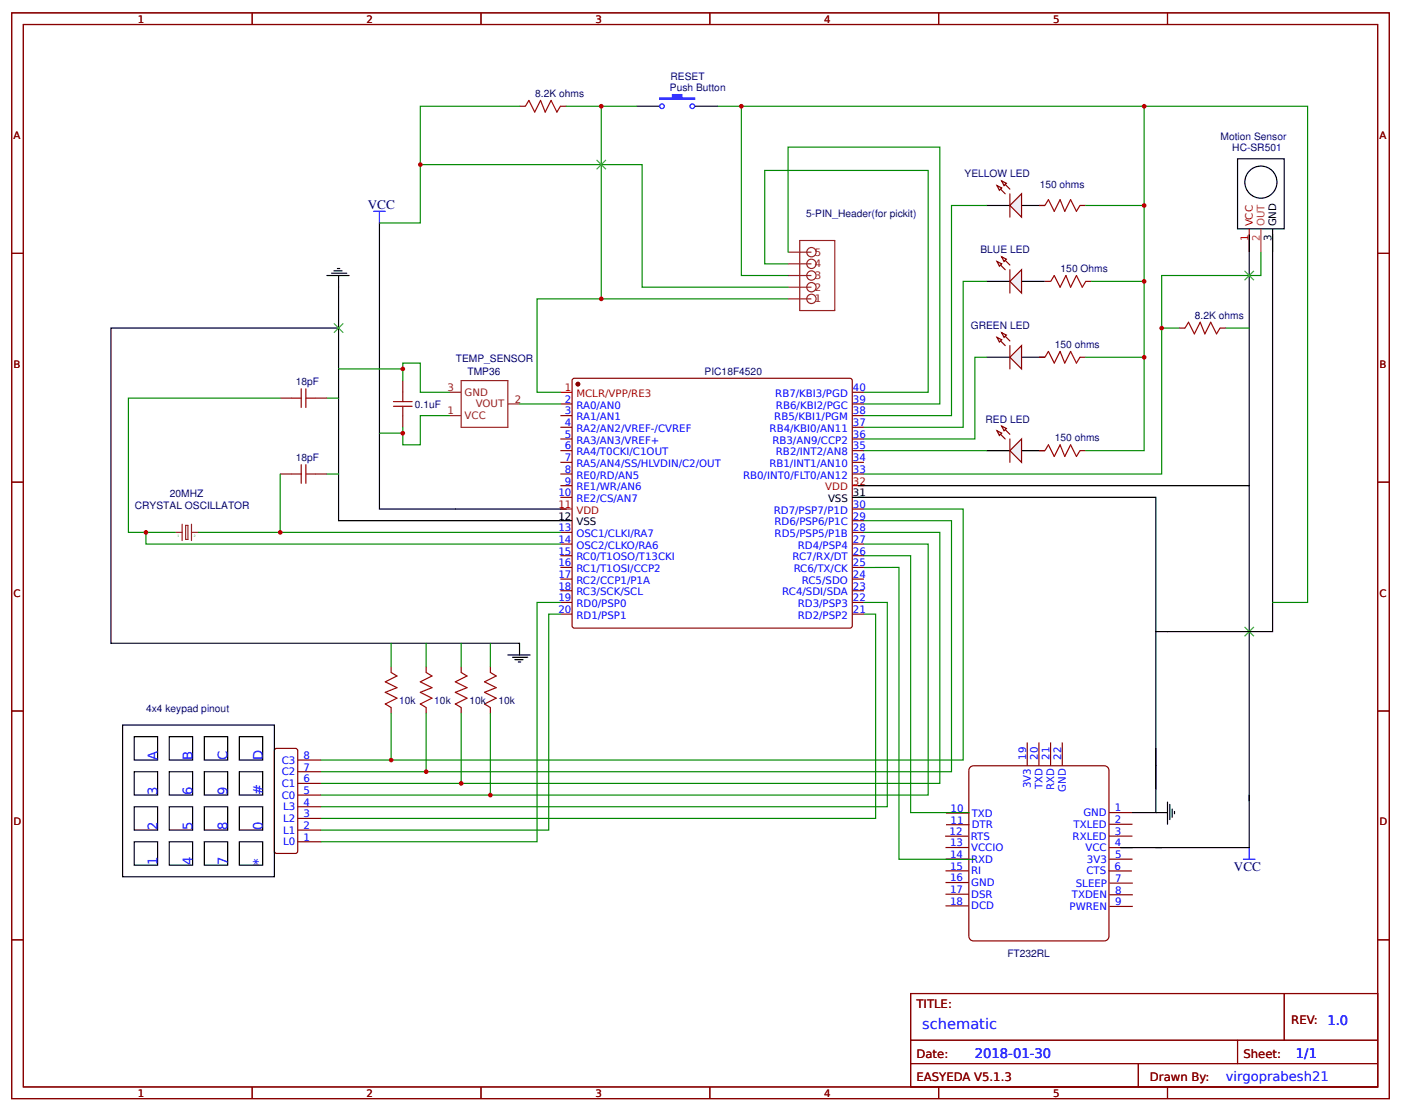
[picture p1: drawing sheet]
<svg xmlns="http://www.w3.org/2000/svg" width="320mm" height="254mm" viewBox="0 0 320 254" stroke-linecap="round" stroke-linejoin="round" font-family="sans-serif">
<circle cx="132" cy="87.7" r=".4" fill="#800" stroke="#800" stroke-width=".27"/>
<g fill="none" stroke="#800" stroke-width=".27">
<path d="M128 92.3h2.7M128 94.9h2.7M128 97.6h2.7M130.9 86.5h63.5l.3 .4-.1 56.3-.4 .3-63.3-.1-.2-.4v-56.1zM194.7 92.3h2.7M194.7 94.9h2.7M194.7 97.6h2.7M194.7 89.6h2.7M128 100.3h2.7M128 102.9h2.7M128 105.6h2.7M128 108.3h2.7"/>
<path d="M128 110.9h2.7M128 113.6h2.7M194.7 100.3h2.7M194.7 102.9h2.7M194.7 105.6h2.7M194.7 108.3h2.7M194.7 118.9h2.7M194.7 116.3h2.7M128 121.6h2.7M128 124.3h2.7M128 126.9h2.7M128 129.6h2.7"/>
<path d="M128 132.3h2.7M128 134.9h2.7M128 137.6h2.7M194.7 121.6h2.7M194.7 124.3h2.7M194.7 126.9h2.7M194.7 129.6h2.7M194.7 132.3h2.7M194.7 134.9h2.7M194.7 137.6h2.7M128 140.3h2.7M194.7 140.3h2.7"/>
</g>
<path d="M128 89.6h2.7M128 116.3h2.7M194.7 110.9h2.7" fill="none" stroke="#f00" stroke-width=".27"/>
<path d="M128 118.9h2.7M194.7 113.6h2.7" fill="none" stroke="#000" stroke-width=".27"/>
<path d="M221.5 175.4l.9-.5h29.9a1.06 1.06 0 0 1 1 1.1v37.9a1.07 1.07 0 0 1-1 1h-29.9a1.06 1.06 0 0 1-1.1-1v-37.9z" fill="#fff" stroke="#800000" stroke-width=".27"/>
<g fill="none" stroke="#800" stroke-width=".27">
<path d="M62.7 171.2l.5-.2h4.3l.4 .2 .1 .3v22.9l-.1 .3-.4 .3h-4.3l-.3-.1-.2-.5zM68 179h5.3M68 176.3h5.3M68 173.6h5.3M234.7 169.6v5.3M237.3 169.6v5.3M240 169.6v5.3M242.7 169.6v5.3M68 192.3h5.3M68 189.6h5.3M68 187h5.3M68 184.3h5.3"/>
<path d="M68 181.6h5.3M215.9 191h5.3M216 196.3h5.3M216 193.6h5.3M216 198.9h5.3M216.1 185.7h5.3M216.1 188.4h5.3M253.2 199h5.4M253.4 191h5.3M253.4 185.6h5.3M253.4 188.3h5.3M253.4 193.6h5.3"/>
<path d="M253.4 196.3h5.3M216 201.6h5.3M216 204.3h5.3M216 206.9h5.3M253.4 201.7h5.4M253.4 204.4h5.4M253.4 207.1h5.4"/>
</g>
<g fill="none" stroke="#8d2323" stroke-width=".27">
<path d="M180 57.6h5.4M182.7 54.9h8v16h-8zM180 60.3h5.4M180 62.9h5.4M180 65.6h5.4M180 68.3h5.4M102.7 94.9h2.6M102.7 89.6h2.6M105.3 86.9h10.7v10.7h-10.7zM116 92.3h2.7"/>
<circle cx="185.4" cy="57.6" r="1.07"/>
<circle cx="185.4" cy="62.9" r="1.07"/>
<circle cx="185.4" cy="65.6" r="1.07"/>
<circle cx="185.4" cy="68.3" r="1.07"/>
<circle cx="185.4" cy="60.3" r="1.07"/>
</g>
<g fill="none" stroke="#000" stroke-width=".27">
<path d="M282.7 36.3h10.7v16h-10.7zM225.4 46.9h5.3M233.4 46.9h5.3M290.7 52.3v5.3M28 165.6h34.7v34.7h-34.7zM30.7 176.3h5.3v5.3h-5.3zM30.7 168.3h5.3v5.3h-5.3zM38.7 176.3h5.3v5.3h-5.3zM38.7 168.3h5.3v5.3h-5.3zM46.7 176.3h5.3v5.3h-5.3zM46.7 168.3h5.3v5.3h-5.3zM54.7 168.3h5.3v5.3h-5.3z"/>
<path d="M54.7 176.3h5.3v5.3h-5.3zM30.7 192.3h5.3v5.3h-5.3zM30.7 184.3h5.3v5.3h-5.3zM38.7 192.3h5.3v5.3h-5.3zM38.7 184.3h5.3v5.3h-5.3zM46.7 192.3h5.3v5.3h-5.3zM46.7 184.3h5.3v5.3h-5.3zM54.7 184.3h5.3v5.3h-5.3zM54.7 192.3h5.3v5.3h-5.3z"/>
<circle cx="288" cy="41.6" r="3.7"/>
</g>
<path d="M285.4 52.3v5.3" fill="none" stroke="#f00" stroke-width=".27"/>
<path d="M288 52.3v5.3" fill="none" stroke="#f60" stroke-width=".27"/>
<path d="M197.4 126.9h10.6v58.7h13.4M197.4 129.6h8v66.7h17.3" fill="none" stroke="#080" stroke-width=".27"/>
<path d="M230.7 46.9l2.7-2.6v5.3z" fill="#efefef" stroke="#800" stroke-width=".27"/>
<path d="M227.8 42.4l1.8 1.9M228.8 41.3l1.9 1.9" fill="none" stroke="#800" stroke-width=".27"/>
<g fill="#efefef" stroke="#800" stroke-width=".27">
<path d="M227.8 42.4l1 .5-.5 .6z"/>
<path d="M228.8 41.3l1.1 .6-.5 .5z"/>
</g>
<path d="M230.7 44.3v5.3" fill="none" stroke="#800" stroke-width=".27"/>
<path d="M225.4 64.3h5.3M233.4 64.3h5.3" fill="none" stroke="#000" stroke-width=".27"/>
<path d="M230.7 64.3l2.7-2.7v5.3z" fill="#efefef" stroke="#800" stroke-width=".27"/>
<path d="M227.8 59.7l1.8 1.9M228.8 58.7l1.9 1.8" fill="none" stroke="#800" stroke-width=".27"/>
<g fill="#efefef" stroke="#800" stroke-width=".27">
<path d="M227.8 59.7l1 .6-.5 .5z"/>
<path d="M228.8 58.7l1.1 .5-.5 .5z"/>
</g>
<path d="M230.7 61.6v5.3" fill="none" stroke="#800" stroke-width=".27"/>
<path d="M225.4 102.9h5.3M233.4 102.9h5.3" fill="none" stroke="#000" stroke-width=".27"/>
<path d="M230.7 102.9l2.7-2.6v5.3z" fill="#efefef" stroke="#800" stroke-width=".27"/>
<path d="M227.8 98.4l1.8 1.9M228.8 97.3l1.9 1.9" fill="none" stroke="#800" stroke-width=".27"/>
<g fill="#efefef" stroke="#800" stroke-width=".27">
<path d="M227.8 98.4l1 .5-.5 .6z"/>
<path d="M228.8 97.3l1.1 .6-.5 .5z"/>
</g>
<path d="M230.7 100.3v5.3" fill="none" stroke="#800" stroke-width=".27"/>
<path d="M225.4 81.6h5.3M233.4 81.6h5.3" fill="none" stroke="#000" stroke-width=".27"/>
<path d="M230.7 81.6l2.7-2.7v5.4z" fill="#efefef" stroke="#800" stroke-width=".27"/>
<path d="M227.8 77.1l1.8 1.8M228.8 76l1.9 1.9" fill="none" stroke="#800" stroke-width=".27"/>
<g fill="#efefef" stroke="#800" stroke-width=".27">
<path d="M227.8 77.1l1 .5-.5 .5z"/>
<path d="M228.8 76l1.1 .5-.5 .6z"/>
</g>
<path d="M237.4 46.9h1.3M246.7 46.9h1.3M230.7 78.9v5.4M269.4 74.9h1.3M278.7 74.9h1.3" fill="none" stroke="#800" stroke-width=".27"/>
<path d="M285.4 53.6v57.3M196 113.6h68v61.4M196 110.9h89.4v72.1M264 144.3h2.7M264 171v9.3M264 185.6h2.7M266.7 183.2v5.1M267.2 183.8v3.4M267.8 184.8v1.9M268.3 185.4v.5" fill="none" stroke="#000" stroke-width=".27"/>
<path d="M284 196.3h2.7M285.4 193.6v2.7" fill="none" stroke="#00f" stroke-width=".27"/>
<path d="M238.7 46.9l.8-1.3 1.3 2.7 1.4-2.7 1 2.7 1.4-2.7 1.3 2.7 .8-1.4M270.7 74.9l.8-1.3 1.3 2.7 1.4-2.7 1 2.7 1.4-2.7 1.3 2.7 .8-1.4" fill="none" stroke="#a00000" stroke-width=".27"/>
<path d="M284.3 143.2l2.1 2.2zM284.3 145.4l2.1-2.2z" fill="#000" stroke="#3c3" stroke-width=".27"/>
<path d="M288 57.6v5.3h-22.6v45.4h-68M265.4 74.9h4M280 74.9h5.4" fill="none" stroke="#080" stroke-width=".27"/>
<circle cx="265.4" cy="74.9" r=".53" fill="#c00"/>
<path d="M284.3 61.9l2.1 2.1zM286.4 61.9l-2.1 2.1z" fill="#000" stroke="#3c3" stroke-width=".27"/>
<path d="M145.4 24.3h5.3M158.7 24.3h5.3M86.7 50.9v65.4h42.6M290.7 53.6v90.7h-24M74.7 62.9h5M75.7 62.4h3.5M76.3 61.9h1.8M77.1 61.3h.5M77.3 62.9v56h50.7" fill="none" stroke="#000" stroke-width=".27"/>
<path d="M150.7 22.4h2.9v-.8h2.2v.8h2.9v.3h-8z" fill="#00f" stroke="#00f" stroke-width=".27"/>
<g fill="none" stroke="#00f" stroke-width=".27">
<path d="M85.3 48.3h2.7M86.7 48.3v2.6"/>
<circle cx="151.2" cy="24.3" r=".53"/>
<circle cx="158.2" cy="24.3" r=".53"/>
</g>
<path d="M248 81.6h13.4M197.4 102.9h28M248 102.9h13.4v-78.6h37.3v113.3h-8" fill="none" stroke="#080" stroke-width=".27"/>
<path d="M238.7 81.6l.8-1.3 1.3 2.6 1.4-2.6 1 2.6 1.4-2.6 1.3 2.6 .8-1.3M238.7 102.9l.8-1.3 1.3 2.7 1.4-2.7 1 2.7 1.4-2.7 1.3 2.7 .8-1.4" fill="none" stroke="#a00000" stroke-width=".27"/>
<path d="M237.4 81.6h1.3M246.7 81.6h1.3M237.4 102.9h1.3M246.7 102.9h1.3" fill="none" stroke="#800" stroke-width=".27"/>
<circle cx="261.4" cy="81.6" r=".53" fill="#c00"/>
<path d="M225.4 81.6h-2.7v18.7h-25.3M64 108.3v13.3M45.3 121.6h82.7" fill="none" stroke="#080" stroke-width=".27"/>
<path d="M41.6 119.7v3.8M43.7 119.7v3.8M40 121.6h1.6M42.4 120h.5v3.2h-.5zM43.7 121.6h1.6" fill="none" stroke="#8d2323" stroke-width=".27"/>
<path d="M66.7 90.9h2.1M68.8 88.8v4.3M69.9 88.8v4.3M69.9 90.9h2.1M66.7 108.3h2.1M68.8 106.1v4.3M69.9 108.3h2.1M69.9 106.1v4.3" fill="none" stroke="#a00000" stroke-width=".27"/>
<path d="M64 90.9h2.7M72 90.9h2.7M64 108.3h2.7M72 108.3h2.7" fill="none" stroke="#800" stroke-width=".27"/>
<circle cx="64" cy="121.6" r=".53" fill="#c00"/>
<path d="M64 90.9h-34.7v30.7h10.7M74.7 90.9h2.6M74.7 108.3h2.6M33.3 121.6v2.7h94.7" fill="none" stroke="#080" stroke-width=".27"/>
<circle cx="33.3" cy="121.6" r=".53" fill="#c00"/>
<path d="M164 24.3h97.4M248 46.9h13.4M118.7 92.3h9.3" fill="none" stroke="#080" stroke-width=".27"/>
<path d="M120 24.3l.8-1.4 1.3 2.7 1.4-2.7 1 2.7 1.4-2.7 1.3 2.7 .8-1.3M240 64.3l.8-1.4 1.4 2.7 1.3-2.7 1.1 2.7 1.3-2.7 1.3 2.7 .8-1.3" fill="none" stroke="#a00000" stroke-width=".27"/>
<path d="M118.7 24.3h1.3M128 24.3h1.3M238.7 64.3h1.3M248 64.3h1.4" fill="none" stroke="#800" stroke-width=".27"/>
<circle cx="261.4" cy="46.9" r=".53" fill="#c00"/>
<path d="M249.4 64.3h12" fill="none" stroke="#080" stroke-width=".27"/>
<circle cx="261.4" cy="64.3" r=".53" fill="#c00"/>
<path d="M225.4 46.9h-8v48h-20M180 68.3h-57.3v21.3h5.3M225.4 64.3h-5.4v33.3h-22.6" fill="none" stroke="#080" stroke-width=".27"/>
<circle cx="261.4" cy="24.3" r=".53" fill="#c00"/>
<path d="M118.7 24.3h-22.7v26.6h-9.3M129.3 24.3h16.1M137.4 24.3v44" fill="none" stroke="#080" stroke-width=".27"/>
<circle cx="137.4" cy="24.3" r=".53" fill="#c00"/>
<path d="M96 37.6h50.7v28h33.3" fill="none" stroke="#080" stroke-width=".27"/>
<circle cx="96" cy="37.6" r=".53" fill="#c00"/>
<path d="M136.3 36.5l2.1 2.2zM138.4 36.5l-2.1 2.2z" fill="#000" stroke="#3c3" stroke-width=".27"/>
<path d="M169.4 24.3v38.6h10.6M180 57.6v-24h34.7v58.7h-17.3M180 60.3h-5.3v-21.4h37.3v50.7h-14.6" fill="none" stroke="#080" stroke-width=".27"/>
<g fill="#c00">
<circle cx="169.4" cy="24.3" r=".53"/>
<circle cx="137.4" cy="68.3" r=".53"/>
</g>
<path d="M77.3 74.9h-52v72.1h93.4v2.6M116 149.6h5.1M117.1 150.2h3.4M117.6 150.7h1.9M118.4 151.2h.5M264 175v10.6h-5.3M256 193.6h9.4M285.4 181.6v12h-21.4" fill="none" stroke="#000" stroke-width=".27"/>
<path d="M89.3 153.6l1.4 .8-2.7 1.4 2.7 1.3-2.7 1.1 2.7 1.3-2.7 1.3 1.3 .8M97.3 153.6l1.4 .8-2.7 1.4 2.7 1.3-2.7 1.1 2.7 1.3-2.7 1.3 1.3 .8M105.3 153.6l1.4 .8-2.7 1.4 2.7 1.3-2.7 1.1 2.7 1.3-2.7 1.3 1.3 .8M112 153.6l1.3 .8-2.6 1.4 2.6 1.3-2.6 1.1 2.6 1.3-2.6 1.3 1.3 .8" fill="none" stroke="#a00000" stroke-width=".27"/>
<path d="M89.3 152.3v1.3M97.3 152.3v1.3M105.3 152.3v1.3M112 152.3v1.3M89.3 161.6v1.4M97.3 161.6v1.4M105.3 161.6v1.4M112 161.6v1.4" fill="none" stroke="#800" stroke-width=".27"/>
<path d="M197.4 116.3h22.6v57.3h-146.7M197.4 118.9h20v57.4h-144.1M128 137.6h-5.3v54.7h-49.4M197.4 137.6h5.3v46.7h-129.4M197.4 121.6h17.3v57.4h-141.4M197.4 124.3h14.6v57.3h-138.7M89.3 147v5.3M128 140.3h-2.7v49.3h-52M197.4 140.3h2.6v46.7h-126.7M89.3 163v10.6" fill="none" stroke="#080" stroke-width=".27"/>
<circle cx="89.3" cy="173.6" r=".53" fill="#c00"/>
<path d="M97.3 147v5.3M97.3 163v13.3" fill="none" stroke="#080" stroke-width=".27"/>
<circle cx="97.3" cy="176.3" r=".53" fill="#c00"/>
<path d="M105.3 163v16" fill="none" stroke="#080" stroke-width=".27"/>
<circle cx="105.3" cy="179" r=".53" fill="#c00"/>
<path d="M112 147v5.3M112 163v18.6" fill="none" stroke="#080" stroke-width=".27"/>
<circle cx="112" cy="181.6" r=".53" fill="#c00"/>
<g fill="none" stroke="#800" stroke-width=".27">
<path d="M2.7 2.9h314.7v248.1h-314.7zM5.3 5.6h309.4v242.7h-309.4zM57.6 2.9v2.7M109.9 2.9v2.7M162.2 2.9v2.7M214.4 2.9v2.7M266.7 2.9v2.7M2.7 57.9h2.6M314.7 57.9h2.7M92 86.9v2.7M92 94.9v2.7M2.7 110.1h2.6"/>
<path d="M314.7 110.1h2.7M2.7 162.4h2.6M314.7 162.4h2.7M2.7 214.7h2.6M314.7 214.7h2.7M208 227h106.7v21.3h-106.7zM208 237.6h106.7M282.7 237.6v5.4M293.4 227v10.6M57.6 248.3v2.7M109.9 248.3v2.7M162.2 248.3v2.7"/>
<path d="M208 243h106.7M214.4 248.3v2.7M260 243v5.3M266.7 248.3v2.7"/>
</g>
<path d="M89.9 91.7h4.2M89.9 92.8h4.2M92 89.6v2.1M92 92.8v2.1" fill="none" stroke="#a00000" stroke-width=".27"/>
<path d="M77.3 84.3h14.7M92 86.9v-4h4v6.7h6.7M102.7 94.9h-6.7v6.7h-4v-4" fill="none" stroke="#080" stroke-width=".27"/>
<circle cx="92" cy="84.3" r=".53" fill="#c00"/>
<path d="M86.7 98.9h5.3" fill="none" stroke="#080" stroke-width=".27"/>
<circle cx="92" cy="98.9" r=".53" fill="#c00"/>
<path d="M76.3 73.9l2.1 2.1zM76.3 76l2.1-2.1z" fill="#000" stroke="#3c3" stroke-width=".27"/>
<path d="M105.3 147v5.3" fill="none" stroke="#080" stroke-width=".27"/>
<g fill="none" stroke="#800" stroke-width=".27">
<path d="M2.7 2.9h314.7v248.1h-314.7zM5.3 5.6h309.4v242.7h-309.4zM57.6 2.9v2.7M109.9 2.9v2.7M162.2 2.9v2.7M214.4 2.9v2.7M266.7 2.9v2.7M2.7 57.9h2.6M314.7 57.9h2.7M2.7 110.1h2.6M314.7 110.1h2.7M2.7 162.4h2.6"/>
<path d="M314.7 162.4h2.7M2.7 214.7h2.6M314.7 214.7h2.7M208 227h106.7v21.3h-106.7zM208 237.6h106.7M282.7 237.6v5.4M293.4 227v10.6M57.6 248.3v2.7M109.9 248.3v2.7M162.2 248.3v2.7M208 243h106.7M214.4 248.3v2.7"/>
<path d="M260 243v5.3M266.7 248.3v2.7"/>
</g>
<text font-size="3.3" fill="#00f" x="210.7" y="235">schematic</text>
<g font-size="3" fill="#000080">
<text x="84" y="47.7">VCC</text>
<text x="281.9" y="199">VCC</text>
</g>
<g font-size="3" fill="#00f">
<text x="36" y="173.6" transform="rotate(-90 36 173.6)">A</text>
<text x="44" y="173.6" transform="rotate(-90 44 173.6)">B</text>
<text x="52" y="173.6" transform="rotate(-90 52 173.6)">C</text>
<text x="60" y="173.6" transform="rotate(-90 60 173.6)">D</text>
<text x="36" y="181.6" transform="rotate(-90 36 181.6)">3</text>
<text x="44" y="181.6" transform="rotate(-90 44 181.6)">6</text>
<text x="52" y="181.6" transform="rotate(-90 52 181.6)">9</text>
<text x="60" y="181.6" transform="rotate(-90 60 181.6)">#</text>
<text x="36" y="189.6" transform="rotate(-90 36 189.6)">2</text>
<text x="44" y="189.6" transform="rotate(-90 44 189.6)">5</text>
<text x="52" y="189.6" transform="rotate(-90 52 189.6)">8</text>
<text x="60" y="189.6" transform="rotate(-90 60 189.6)">0</text>
<text x="36" y="197.6" transform="rotate(-90 36 197.6)">1</text>
<text x="44" y="197.6" transform="rotate(-90 44 197.6)">4</text>
<text x="52" y="197.6" transform="rotate(-90 52 197.6)">7</text>
<text x="60" y="197.6" transform="rotate(-90 60 197.6)">*</text>
<text x="303.2" y="234.2">1.0</text>
<text x="222.7" y="241.6">2018-01-30</text>
<text x="296" y="241.6">1/1</text>
<text x="280" y="247">virgoprabesh21</text>
</g>
<g font-size="2.7" fill="#800">
<text x="209.4" y="230.2">TITLE:</text>
<text x="295" y="233.9">REV:</text>
<text x="209.4" y="241.6">Date:</text>
<text x="284" y="241.6">Sheet:</text>
<text x="209.4" y="247">EASYEDA V5.1.3</text>
<text x="262.7" y="247">Drawn By:</text>
</g>
<g font-size="2.3" fill="#800">
<text x="31.5" y="5.2">1</text>
<text x="83.7" y="5.2">2</text>
<text x="136" y="5.2">3</text>
<text x="188.3" y="5.2">4</text>
<text x="240.6" y="5.2">5</text>
<text x="3.1" y="31.7">A</text>
<text x="315.1" y="31.7">A</text>
<text x="3.1" y="84">B</text>
<text x="315.1" y="84">B</text>
<text x="3.1" y="136.3">C</text>
<text x="315.1" y="136.3">C</text>
<text x="3.1" y="188.6">D</text>
<text x="315.1" y="188.6">D</text>
<text x="31.5" y="250.6">1</text>
<text x="83.7" y="250.6">2</text>
<text x="136" y="250.6">3</text>
<text x="188.3" y="250.6">4</text>
<text x="240.6" y="250.6">5</text>
</g>
<g font-size="2.3" fill="#000080">
<text x="122.3" y="22.1">8.2K ohms</text>
<text x="153.1" y="20.8">Push Button</text>
<text x="153.2" y="18.4">RESET</text>
<text x="278.8" y="31.9">Motion Sensor</text>
<text x="281.5" y="34.5">HC-SR501</text>
<text x="220.4" y="40.5">YELLOW LED</text>
<text x="237.5" y="42.9">150 ohms</text>
<text x="184.2" y="49.6">5-PIN_Header(for pickit)</text>
<text x="224" y="57.9">BLUE LED</text>
<text x="242.3" y="62.1">150 Ohms</text>
<text x="221.8" y="75.2">GREEN LED</text>
<text x="273" y="72.8">8.2K ohms</text>
<text x="104.1" y="82.6">TEMP_SENSOR</text>
<text x="241" y="79.5">150 ohms</text>
<text x="67.6" y="88">18pF</text>
<text x="106.8" y="85.6">TMP36</text>
<text x="161" y="85.6">PIC18F4520</text>
<text x="94.8" y="93.3">0.1uF</text>
<text x="225.2" y="96.5">RED LED</text>
<text x="241" y="100.8">150 ohms</text>
<text x="67.6" y="105.3">18pF</text>
<text x="38.8" y="113.6">20MHZ</text>
<text x="30.8" y="116.3">CRYSTAL OSCILLATOR</text>
<text x="91.2" y="160.9">10k</text>
<text x="99.2" y="160.9">10k</text>
<text x="107.2" y="160.9">10k</text>
<text x="113.9" y="160.9">10k</text>
<text x="33.4" y="162.6">4x4 keypad pinout</text>
<text x="230.1" y="218.6">FT232RL</text>
</g>
<g font-size="2.3" fill="#f00">
<text x="286.2" y="51.7" transform="rotate(-90 286.2 51.7)">VCC</text>
<text x="285.1" y="55.1" transform="rotate(-90 285.1 55.1)">1</text>
<text x="129.1" y="89.3">1</text>
<text x="131.7" y="90.7">MCLR/VPP/RE3</text>
<text x="188.5" y="112">VDD</text>
<text x="194.8" y="110.7">32</text>
<text x="127.6" y="116">11</text>
<text x="131.7" y="117.3">VDD</text>
</g>
<g font-size="2.3" fill="#f60">
<text x="288.8" y="51.7" transform="rotate(-90 288.8 51.7)">OUT</text>
<text x="287.8" y="55.1" transform="rotate(-90 287.8 55.1)">2</text>
</g>
<g font-size="2.3">
<text x="291.5" y="51.7" transform="rotate(-90 291.5 51.7)">GND</text>
<text x="290.4" y="55.1" transform="rotate(-90 290.4 55.1)">3</text>
<text x="194.8" y="113.3">31</text>
<text x="127.6" y="118.7">12</text>
<text x="189.1" y="114.7">VSS</text>
<text x="131.7" y="120">VSS</text>
</g>
<g font-size="2.3" fill="#8d2323">
<text x="186.2" y="58.4">5</text>
<text x="186.2" y="61.1">4</text>
<text x="186.2" y="63.7">3</text>
<text x="186.2" y="66.4">2</text>
<text x="186.2" y="69.1">1</text>
<text x="102.3" y="89.3">3</text>
<text x="102.3" y="94.7">1</text>
<text x="106.1" y="95.7">VCC</text>
<text x="106.1" y="90.4">GND</text>
<text x="108.7" y="93.1">VOUT</text>
<text x="117.6" y="92">2</text>
</g>
<g font-size="2.3" fill="#00f">
<text x="194.8" y="89.3">40</text>
<text x="129.1" y="92">2</text>
<text x="129.1" y="94.7">3</text>
<text x="131.7" y="93.3">RA0/AN0</text>
<text x="177.1" y="90.7">RB7/KBI3/PGD</text>
<text x="177.3" y="93.3">RB6/KBI2/PGC</text>
<text x="194.8" y="94.7">38</text>
<text x="194.8" y="92">39</text>
<text x="129.1" y="97.3">4</text>
<text x="129.1" y="100">5</text>
<text x="131.7" y="96">RA1/AN1</text>
<text x="131.7" y="98.7">RA2/AN2/VREF-/CVREF</text>
<text x="131.7" y="101.3">RA3/AN3/VREF+</text>
<text x="175.8" y="98.7">RB4/KBI0/AN11</text>
<text x="176.4" y="101.3">RB3/AN9/CCP2</text>
<text x="176.9" y="96">RB5/KBI1/PGM</text>
<text x="194.8" y="100">36</text>
<text x="194.8" y="97.3">37</text>
<text x="129.1" y="102.7">6</text>
<text x="129.1" y="105.3">7</text>
<text x="131.7" y="104">RA4/T0CKI/C1OUT</text>
<text x="131.7" y="106.7">RA5/AN4/SS/HLVDIN/C2/OUT</text>
<text x="175.8" y="106.7">RB1/INT1/AN10</text>
<text x="177.2" y="104">RB2/INT2/AN8</text>
<text x="194.8" y="105.3">34</text>
<text x="194.8" y="102.7">35</text>
<text x="127.6" y="113.3">10</text>
<text x="129.1" y="108">8</text>
<text x="129.1" y="110.7">9</text>
<text x="131.7" y="109.3">RE0/RD/AN5</text>
<text x="131.7" y="112">RE1/WR/AN6</text>
<text x="169.7" y="109.3">RB0/INT0/FLT0/AN12</text>
<text x="194.8" y="108">33</text>
<text x="131.7" y="114.7">RE2/CS/AN7</text>
<text x="176.7" y="117.3">RD7/PSP7/P1D</text>
<text x="194.8" y="118.7">29</text>
<text x="194.8" y="116">30</text>
<text x="127.6" y="121.3">13</text>
<text x="127.6" y="124">14</text>
<text x="131.7" y="122.7">OSC1/CLKI/RA7</text>
<text x="131.7" y="125.3">OSC2/CLKO/RA6</text>
<text x="176.9" y="120">RD6/PSP6/P1C</text>
<text x="176.9" y="122.7">RD5/PSP5/P1B</text>
<text x="182.2" y="125.3">RD4/PSP4</text>
<text x="194.8" y="124">27</text>
<text x="194.8" y="121.3">28</text>
<text x="127.6" y="126.7">15</text>
<text x="127.6" y="129.3">16</text>
<text x="131.7" y="128">RC0/T1OSO/T13CKI</text>
<text x="131.7" y="130.7">RC1/T1OSI/CCP2</text>
<text x="181.1" y="128">RC7/RX/DT</text>
<text x="181.3" y="130.7">RC6/TX/CK</text>
<text x="194.8" y="129.3">25</text>
<text x="194.8" y="126.7">26</text>
<text x="127.6" y="132">17</text>
<text x="127.6" y="134.7">18</text>
<text x="127.6" y="137.4">19</text>
<text x="131.7" y="133.4">RC2/CCP1/P1A</text>
<text x="131.7" y="136">RC3/SCK/SCL</text>
<text x="178.7" y="136">RC4/SDI/SDA</text>
<text x="183.2" y="133.4">RC5/SDO</text>
<text x="194.8" y="137.4">22</text>
<text x="194.8" y="134.7">23</text>
<text x="194.8" y="132">24</text>
<text x="127.6" y="140">20</text>
<text x="131.7" y="138.7">RD0/PSP0</text>
<text x="131.7" y="141.4">RD1/PSP1</text>
<text x="182.2" y="141.4">RD2/PSP2</text>
<text x="182.2" y="138.7">RD3/PSP3</text>
<text x="194.8" y="140">21</text>
<text x="69.3" y="173.4">8</text>
<text x="234.4" y="173.6" transform="rotate(-90 234.4 173.6)">19</text>
<text x="237.1" y="173.6" transform="rotate(-90 237.1 173.6)">20</text>
<text x="239.7" y="173.6" transform="rotate(-90 239.7 173.6)">21</text>
<text x="242.4" y="173.6" transform="rotate(-90 242.4 173.6)">22</text>
<text x="64.4" y="179.8">C1</text>
<text x="64.4" y="177.1">C2</text>
<text x="64.4" y="174.4">C3</text>
<text x="69.3" y="178.7">6</text>
<text x="69.3" y="176">7</text>
<text x="64.4" y="182.4">C0</text>
<text x="64.7" y="185.1">L3</text>
<text x="69.3" y="184">4</text>
<text x="69.3" y="181.4">5</text>
<text x="217.1" y="185.5">10</text>
<text x="235.5" y="180" transform="rotate(-90 235.5 180)">3V3</text>
<text x="238.1" y="180.3" transform="rotate(-90 238.1 180.3)">TXD</text>
<text x="240.8" y="180.5" transform="rotate(-90 240.8 180.5)">RXD</text>
<text x="243.5" y="180.8" transform="rotate(-90 243.5 180.8)">GND</text>
<text x="254.7" y="185.4">1</text>
<text x="64.7" y="190.4">L1</text>
<text x="64.7" y="187.8">L2</text>
<text x="69.3" y="189.4">2</text>
<text x="69.3" y="186.7">3</text>
<text x="216.9" y="190.7">12</text>
<text x="217.1" y="188.1">11</text>
<text x="221.8" y="191.8">RTS</text>
<text x="222" y="186.5">TXD</text>
<text x="222" y="189.2">DTR</text>
<text x="245" y="191.8">RXLED</text>
<text x="245.2" y="189.1">TXLED</text>
<text x="247.5" y="186.4">GND</text>
<text x="254.7" y="190.7">3</text>
<text x="254.7" y="188">2</text>
<text x="64.7" y="193.1">L0</text>
<text x="69.3" y="192">1</text>
<text x="217" y="193.3">13</text>
<text x="217" y="196">14</text>
<text x="221.9" y="194.4">VCCIO</text>
<text x="221.9" y="197.1">RXD</text>
<text x="248" y="194.4">VCC</text>
<text x="248.3" y="197.1">3V3</text>
<text x="254.7" y="193.4">4</text>
<text x="254.7" y="196">5</text>
<text x="217" y="198.7">15</text>
<text x="217" y="201.3">16</text>
<text x="221.9" y="199.7">RI</text>
<text x="221.9" y="202.4">GND</text>
<text x="245.8" y="202.5">SLEEP</text>
<text x="248.2" y="199.8">CTS</text>
<text x="254.6" y="198.7">6</text>
<text x="254.8" y="201.5">7</text>
<text x="217" y="204">17</text>
<text x="217" y="206.7">18</text>
<text x="221.9" y="205.1">DSR</text>
<text x="221.9" y="207.7">DCD</text>
<text x="244.3" y="207.9">PWREN</text>
<text x="244.9" y="205.2">TXDEN</text>
<text x="254.8" y="204.1">8</text>
<text x="254.8" y="206.8">9</text>
</g>
<g font-size=".8" fill="#238d23">
<text x="40.5" y="122.7">1</text>
<text x="44.3" y="122.7">2</text>
</g>
</svg>
